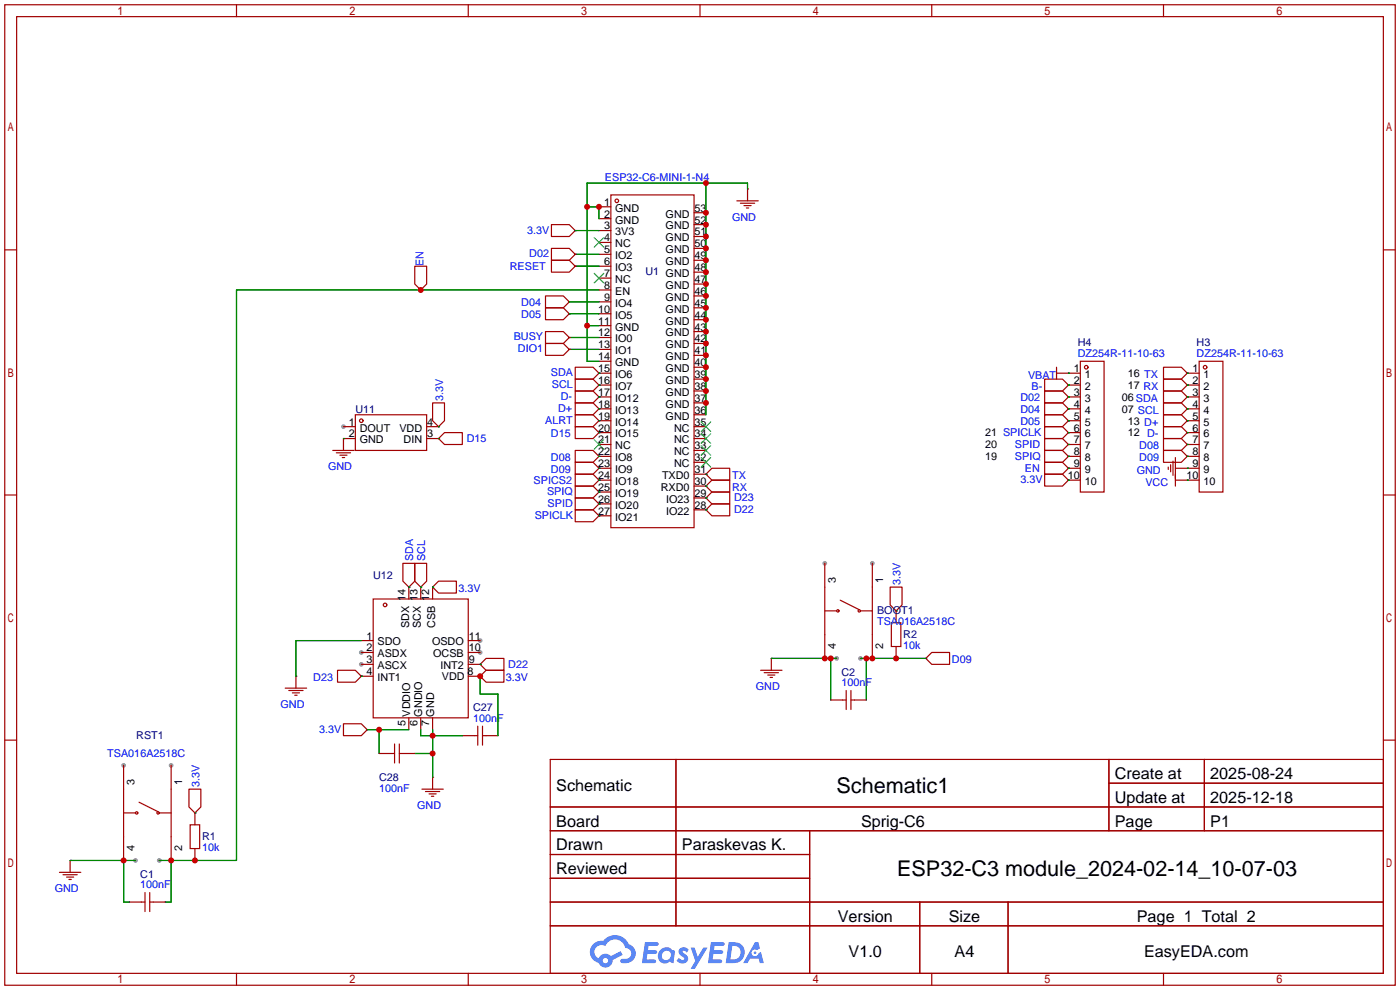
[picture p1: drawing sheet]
<svg xmlns="http://www.w3.org/2000/svg" width="299mm" height="212mm" viewBox="0 0 299 212" stroke-linecap="round" stroke-linejoin="round" font-family="sans-serif">
<g fill="#999">
<circle cx="36.6" cy="163.6" r=".51"/>
<circle cx="26.4" cy="163.6" r=".51"/>
<circle cx="186.4" cy="120.4" r=".51"/>
<circle cx="176.3" cy="120.4" r=".51"/>
<circle cx="73.4" cy="91.2" r=".51"/>
<circle cx="77.2" cy="139.4" r=".51"/>
<circle cx="77.2" cy="142" r=".51"/>
<circle cx="102.6" cy="139.4" r=".51"/>
<circle cx="102.6" cy="136.9" r=".51"/>
<circle cx="178.8" cy="140.7" r=".51"/>
<circle cx="183.9" cy="140.7" r=".51"/>
<circle cx="34" cy="183.9" r=".51"/>
<circle cx="29" cy="183.9" r=".51"/>
</g>
<g fill="none" stroke="#a10000" stroke-width=".25">
<path d="M1 1h297.2v209.6h-297.2zM3.6 3.6h292.1v204.4h-292.1zM50.5 1v2.6M100.1 1v2.6M149.6 1v2.6M199.1 1v2.6M248.7 1v2.6M1 53.4h2.6M295.7 53.4h2.5M1 105.8h2.6M295.7 105.8h2.5M1 158.2h2.6"/>
<path d="M295.7 158.2h2.5M117.6 162.3h178.1v45.7h-178.1zM117.6 172.5h178.1M117.6 177.5h178.1M144.5 162.3v35.6M173 177.5v30.5M237 162.3v15.2M237 167.4h58.7M257.4 162.3v15.2M117.6 182.6h55.4M117.6 192.8h178.1M117.6 187.7h55.4"/>
<path d="M117.6 197.9h178.1M196.6 192.8v15.2M215.4 192.8v15.2M50.5 208v2.6M100.1 208v2.6M149.6 208v2.6M199.1 208v2.6M248.7 208v2.6"/>
</g>
<g fill="#5487ff">
<path d="M145.3 202.7a1.3 1.3 0 0 1 1.9 .3l-.4 .6a.54 .54 0 0 0-.9-.2l.1 .2a1.34 1.34 0 0 1 .9 1.8 1.47 1.47 0 0 1-2.3-.1l.5-.6 .8 .5a.31 .31 0 0 0 .4-.3 .31 .31 0 0 0-.3-.4 1.12 1.12 0 0 1-.7-1.8z"/>
<path d="M147.6 202.5h.9l.6 2 1.2-2h.9l-2.7 4.6h-.9l1-1.7z"/>
<path d="M137.8 201.4h1.7a1.31 1.31 0 0 1 1.2 .2 .4 .4 0 0 1-.3 .5l-1.8 .1-.1 .9h1.6a.4 .4 0 0 1 .4 .4 .4 .4 0 0 1-.5 .4h-1.6l-.2 1.2h1.4a.46 .46 0 0 1 .5 0 .46 .46 0 0 1 .1 .5l-.4 .2h-2.6z"/>
<path d="M151.9 201.4h1.7a1.32 1.32 0 0 1 1.2 .2 .39 .39 0 0 1-.3 .5l-1.8 .1-.1 .9h1.6a.4 .4 0 0 1 .4 .4 .4 .4 0 0 1-.4 .4h-1.7l-.2 1.2h1.4a.46 .46 0 0 1 .5 0 .46 .46 0 0 1 .1 .5l-.4 .2h-2.6z"/>
<path d="M161.3 201.4h.8l.3 1.3-.6 .4a.75 .75 0 0 0-1.1 .3 .75 .75 0 0 0 .5 1 .75 .75 0 0 0 .9-.7l.5-.2 .6 2.3h-.8l-.3-.9h-1.8l-.5 .9h-1z"/>
<path d="M155.7 201.4l-.6 4.4h1.5a2.27 2.27 0 0 0 2.6-2.2 2.27 2.27 0 0 0-2.7-2.2zM156.5 202.1a1.5 1.5 0 0 1 1.8 1.6 1.5 1.5 0 0 1-1.9 1.4h-.3z"/>
<path d="M141.2 203a1.6 1.6 0 0 0-.3 2.3 1.6 1.6 0 0 0 2.3 .2l.7 .3 .3-2.4-.1-.3-.5-.1a1.58 1.58 0 0 0-2.4 0zM141.8 203.5a.98 .98 0 0 1 1.6 .4 .98 .98 0 0 1-1.1 1.3 .94 .94 0 0 1-.9-.7 .94 .94 0 0 1 .4-1z"/>
<path d="M126.8 201.8a2.37 2.37 0 0 0 1.1 4 1.54 1.54 0 0 0 1.8 1 1.54 1.54 0 0 0 1.2-1.6l2.2-1.1-.5-.8-2 1a1.57 1.57 0 0 0-2.7 .5 1.5 1.5 0 0 1-.7-2.1 1.5 1.5 0 0 1 2.2-.5 2.23 2.23 0 0 1 2.3-1.4 2.23 2.23 0 0 1 2 1.8 1.16 1.16 0 0 1 1.2 1.1 1.16 1.16 0 0 1-1.1 1.2h-.7a.47 .47 0 0 0-.5 .4 .47 .47 0 0 0 .4 .5 2.17 2.17 0 0 0 2.5-.9 2.17 2.17 0 0 0-.3-2.7l-.8-.4a3.2 3.2 0 0 0-5.5-.7l-1.1 .1zM128.8 205.3a.6 .6 0 0 1 1.2 0 .6 .6 0 0 1-1.2 0z"/>
<circle cx="161.4" cy="203.6" r=".28"/>
</g>
<g fill="none" stroke="#a10000" stroke-width=".25">
<path d="M88.6 56.9h2.6v3.8l-1.3 1.3-1.3-1.3zM117.9 48h3.8l1.2 1.3-1.2 1.2h-3.8zM117.9 55.6h3.8l1.2 1.3-1.2 1.3h-3.8zM117.9 53.1h3.8l1.2 1.3-1.2 1.2h-3.8zM122.9 49.3h.1M122.9 56.9h.1M122.9 54.4h.1M128 44.2h2.6M128 46.7h2.6M128 49.3h2.6M128 51.8h2.6M128 54.4h2.6"/>
<path d="M128 56.9h2.6M128 59.4h2.6M130.6 41.7h17.7v71.1h-17.7zM148.3 58.2h2.6M148.3 55.6h2.6M148.3 53.1h2.6M148.3 50.5h2.6M148.3 48h2.6M148.3 45.5h2.6M157.5 42.9h4.6M158.2 43.4h3.1M159 43.9h1.5"/>
<path d="M159.5 44.4h.5M159.8 40.4h.1M159.8 40.4v2.5M89.9 62h.1M116.6 63.2h3.8l1.3 1.3-1.3 1.3h-3.8zM116.6 65.8h3.8l1.3 1.3-1.3 1.2h-3.8zM116.6 70.9h3.8l1.3 1.2-1.3 1.3h-3.8zM116.6 73.4h3.8l1.3 1.3-1.3 1.2h-3.8zM121.7 64.5h.1M121.7 67.1h.1M121.7 72.1h.1M121.7 74.7h.1"/>
<path d="M122.9 78.5h3.8l1.3 1.3-1.3 1.2h-3.8zM128 79.8h.1M128 62h2.6M128 64.5h2.6M128 67.1h2.6M128 69.6h2.6M128 72.1h2.6M128 74.7h2.6M128 77.2h2.6M128 79.8h2.6M148.3 78.5h2.6M148.3 75.9h2.6"/>
<path d="M148.3 73.4h2.6M148.3 70.9h2.6M148.3 68.3h2.6M148.3 65.8h2.6M148.3 63.2h2.6M148.3 60.7h2.6M225.8 79.8h5.1M225.8 78.5v2.5M228.3 79.8h.1M230.9 77.2h5.1v28h-5.1zM248.7 78.5h3.8l1.2 1.3-1.2 1.2h-3.8zM253.7 79.8h.1"/>
<path d="M253.7 79.8h2.6M256.3 77.2h5.1v28h-5.1zM71.1 96.3h4.6M71.9 96.8h3M72.6 97.3h1.6M73.2 97.8h.5M73.4 93.7h.1M73.4 93.7h2.5M73.4 91.2h2.5M73.4 93.7v2.6M75.9 88.6h15.3v7.7h-15.3zM91.2 93.7h2.5"/>
<path d="M91.2 91.2h2.5M92.5 86.1h2.5v3.8l-1.3 1.3-1.2-1.3zM93.7 91.2h.1M93.7 93.7l1.3-1.2h3.8v2.5h-3.8zM93.7 93.7h.1M122.9 83.6h3.8l1.3 1.2-1.3 1.3h-3.8zM122.9 86.1h3.8l1.3 1.3-1.3 1.2h-3.8zM122.9 96.3h3.8l1.3 1.2-1.3 1.3h-3.8zM122.9 98.8h3.8l1.3 1.3-1.3 1.2h-3.8zM122.9 88.6h3.8l1.3 1.3-1.3 1.3h-3.8zM122.9 91.2h3.8l1.3 1.3-1.3 1.2h-3.8zM122.9 81h3.8l1.3 1.3-1.3 1.3h-3.8z"/>
<path d="M128 84.8h.1M128 87.4h.1M128 97.5h.1M128 89.9h.1M128 92.5h.1M128 82.3h.1M128 82.3h2.6M128 84.8h2.6M128 87.4h2.6M128 89.9h2.6M128 92.5h2.6M128 95h2.6"/>
<path d="M128 97.5h2.6M148.3 98.8h2.6M148.3 96.3h2.6M148.3 93.7h2.6M148.3 91.2h2.6M148.3 88.6h2.6M148.3 86.1h2.6M148.3 83.6h2.6M148.3 81h2.6M223.3 81h3.8l1.2 1.3-1.2 1.3h-3.8zM223.3 98.8h3.8l1.2 1.3-1.2 1.2h-3.8zM223.3 83.6h3.8l1.2 1.2-1.2 1.3h-3.8z"/>
<path d="M223.3 86.1h3.8l1.2 1.3-1.2 1.2h-3.8zM223.3 88.6h3.8l1.2 1.3-1.2 1.3h-3.8zM223.3 91.2h3.8l1.2 1.3-1.2 1.2h-3.8zM223.3 93.7h3.8l1.2 1.3-1.2 1.3h-3.8zM223.3 96.3h3.8l1.2 1.2-1.2 1.3h-3.8zM228.3 82.3h.1M228.3 84.8h.1M228.3 87.4h.1M228.3 89.9h.1M228.3 92.5h.1M228.3 95h.1M228.3 97.5h.1"/>
<path d="M228.3 82.3h2.6M228.3 84.8h2.6M228.3 87.4h2.6M228.3 89.9h2.6M228.3 92.5h2.6M228.3 95h2.6M228.3 97.5h2.6M248.7 96.3h3.8l1.2 1.2-1.2 1.3h-3.8zM248.7 93.7h3.8l1.2 1.3-1.2 1.3h-3.8zM248.7 81h3.8l1.2 1.3-1.2 1.3h-3.8zM248.7 86.1h3.8l1.2 1.3-1.2 1.2h-3.8zM248.7 83.6h3.8l1.2 1.2-1.2 1.3h-3.8z"/>
<path d="M248.7 88.6h3.8l1.2 1.3-1.2 1.3h-3.8zM248.7 91.2h3.8l1.2 1.3-1.2 1.2h-3.8zM249.7 99.8v.5M250.2 99.3v1.5M250.7 98.6v3M251.2 97.8v6.1M253.7 97.5h.1M253.7 95h.1M253.7 82.3h.1M253.7 87.4h.1M253.7 84.8h.1M253.7 89.9h.1"/>
<path d="M253.7 92.5h.1M253.7 82.3h2.6M253.7 84.8h2.6M253.7 87.4h2.6M253.7 89.9h2.6M253.7 92.5h2.6M253.7 95h2.6M253.7 97.5h2.6M122.9 101.3h3.8l1.3 1.3-1.3 1.3h-3.8zM122.9 109h3.8l1.3 1.2-1.3 1.3h-3.8zM122.9 106.4h3.8l1.3 1.3-1.3 1.3h-3.8zM122.9 103.9h3.8l1.3 1.3-1.3 1.2h-3.8z"/>
<path d="M128 100.1h.1M128 102.6h.1M128 110.2h.1M128 107.7h.1M128 105.2h.1M128 100.1h2.6M128 102.6h2.6M128 105.2h2.6M128 107.7h2.6M128 110.2h2.6M148.3 109h2.6M148.3 106.4h2.6"/>
<path d="M148.3 103.9h2.6M148.3 101.3h2.6M150.9 103.9l1.2-1.3h3.9v2.6h-3.9zM150.9 103.9h.1M150.9 101.3l1.2-1.2h3.9v2.5h-3.9zM150.9 101.3h.1M150.9 106.4l1.2-1.2h3.9v2.5h-3.9zM150.9 106.4h.1M150.9 109l1.2-1.3h3.9v2.5h-3.9zM150.9 109h.1M223.3 101.3h3.8l1.2 1.3-1.2 1.3h-3.8zM228.3 102.6h.1"/>
<path d="M228.3 100.1h.1M228.3 100.1h2.6M228.3 102.6h2.6M251.2 100.1h5.1M251.2 102.6h5.1M253.7 100.1h.1M253.7 102.6h.1M77.2 136.9h2.6M77.2 139.4h2.6M79.8 128h20.3v25.4h-20.3zM86.1 120.4h2.5v3.8l-1.2 1.3-1.3-1.3zM87.4 125.5h.1"/>
<path d="M87.4 125.5v2.5M88.6 120.4h2.6v3.8l-1.3 1.3-1.3-1.3zM89.9 125.5h.1M89.9 125.5v2.5M92.5 125.5l1.2-1.3h3.8v2.5h-3.8zM92.5 125.5h.1M92.5 125.5v2.5M100.1 136.9h2.5M100.1 139.4h2.5M176.3 130.6h2.5M176.3 120.4v20.3M179.6 128.3l4 2"/>
<path d="M183.9 130.6h2.5M186.4 120.4v20.3M190.2 125.5h2.6v3.8l-1.3 1.3-1.3-1.3zM190.5 133.1h2v5.1h-2zM191.5 130.6h.1M191.5 130.6v2.5M191.5 138.2v2.5M199.1 139.4h3.8v2.6h-3.8l-1.2-1.3zM61 147.1h4.5M61.7 147.6h3.1M62.5 148.1h1.5M63 148.6h.5"/>
<path d="M63.2 144.5h.1M63.2 144.5v2.6M72.1 143.3h3.8l1.3 1.2-1.3 1.3h-3.8zM73.4 154.7h3.8l1.3 1.3-1.3 1.2h-3.8zM77.2 144.5h.1M77.2 142h2.6M77.2 144.5h2.6M78.5 156h.1M84.3 159v4.1M85.3 159v4.1M87.4 153.4v2.6M89.9 153.4v2.6"/>
<path d="M92.5 153.4v2.6M98.8 157.2h3.3M100.1 142h2.5M100.1 144.5h2.5M102.1 155.2v4.1M102.6 144.5l1.3-1.2h3.8v2.5h-3.8zM102.6 144.5h.1M102.6 142h.1M103.1 155.2v4.1M103.1 157.2h3.3M103.9 140.7h3.8v2.6h-3.8l-1.3-1.3zM162.6 143.3h4.5"/>
<path d="M163.3 143.8h3.1M164.1 144.3h1.5M164.6 144.8h.5M164.8 140.7h.1M164.8 140.7v2.6M177.5 149.6h3.3M180.8 147.6v4M181.9 147.6v4M181.9 149.6h3.3M197.9 140.7h.1M26.4 173.7h2.6M26.4 163.6v20.3"/>
<path d="M29.7 171.5l4.1 2M34 173.7h2.6M36.6 163.6v20.3M40.4 168.7h2.5v3.8l-1.2 1.2-1.3-1.2zM40.6 176.3h2.1v5.1h-2.1zM41.7 173.7h.1M41.7 173.7v2.6M81 161h3.3M85.3 161h3.3M90.2 168.7h4.5M90.9 169.2h3.1M91.7 169.7h1.5"/>
<path d="M92.2 170.2h.5M92.5 166.1h.1M92.5 166.1v2.6M12.7 186.4h4.6M13.5 186.9h3M14.2 187.5h1.5M14.7 188h.5M15 183.9h.1M15 183.9v2.5M27.7 192.8h3.3M31 190.8v4M32 190.8v4"/>
<path d="M32 192.8h3.3M41.7 181.4v2.5"/>
<circle cx="131.8" cy="42.9" r=".38"/>
<circle cx="232.2" cy="78.5" r=".38"/>
<circle cx="257.6" cy="78.5" r=".38"/>
<circle cx="77.2" cy="89.9" r=".38"/>
<circle cx="82.3" cy="129.3" r=".38"/>
<circle cx="179.1" cy="130.6" r=".25"/>
<circle cx="183.6" cy="130.6" r=".25"/>
<circle cx="29.2" cy="173.7" r=".25"/>
<circle cx="33.8" cy="173.7" r=".25"/>
</g>
<g fill="none" stroke="#008700" stroke-width=".25">
<path d="M150.9 39.1v49.5M122.9 49.3h5.1M122.9 54.4h5.1M122.9 56.9h5.1M125.5 44.2h2.5v2.5M159.8 40.4v-1.3h-34.3v38.1h2.5M121.7 74.7h6.3M121.7 72.1h6.3M121.7 67.1h6.3M121.7 64.5h6.3M125.5 69.6h2.5M128 79.8h.1"/>
<path d="M128 62h-77.5v121.9h-16.5M228.3 79.8h.1M253.7 79.8h.1M73.4 93.7h.1M93.7 91.2h.1M93.7 93.7h.1M128 97.5h.1M128 84.8h.1M128 87.4h.1M128 89.9h.1M128 92.5h.1M128 82.3h.1"/>
<path d="M228.3 82.3h.1M228.3 84.8h.1M228.3 87.4h.1M228.3 89.9h.1M228.3 92.5h.1M228.3 95h.1M228.3 97.5h.1M253.7 97.5h.1M253.7 95h.1M253.7 82.3h.1M253.7 87.4h.1M253.7 84.8h.1"/>
<path d="M253.7 89.9h.1M253.7 92.5h.1M128 100.1h.1M128 102.6h.1M128 105.2h.1M128 107.7h.1M128 110.2h.1M150.9 101.3h.1M150.9 103.9h.1M150.9 109h.1M150.9 106.4h.1M228.3 102.6h.1"/>
<path d="M228.3 100.1h.1M253.7 100.1h.1M253.7 102.6h.1M77.2 136.9h-14v7.6M87.4 125.5h.1M89.9 125.5h.1M92.5 125.5h.1M191.5 130.6h.1M77.2 144.5h.1M78.5 156h8.9M81 156v5M89.9 156v1.2h8.9"/>
<path d="M92.5 156v10.1M102.6 142h.1M102.6 144.5v3.8h3.8v8.9M164.8 140.7h14M177.5 140.7v8.9M183.9 140.7h14M185.2 140.7v8.9M41.7 173.7h.1M88.6 161h3.9M15 183.9h14M26.4 183.9v8.9h1.3M36.6 183.9v8.9h-1.3"/>
</g>
<g fill="none" stroke="#3c3" stroke-width=".25">
<path d="M127 50.8l2 2M127 58.4l2 2.1M129 50.8l-2 2M129 58.4l-2 2.1M127 94l2 2M129 94l-2 2M149.9 97.8l2 2M149.9 95.2l2 2.1M149.9 92.7l2 2M149.9 90.2l2 2M151.9 97.8l-2 2M151.9 95.2l-2 2.1"/>
<path d="M151.9 92.7l-2 2M151.9 90.2l-2 2"/>
</g>
<g fill="#c00">
<circle cx="177.5" cy="140.7" r=".63"/>
<circle cx="176.3" cy="140.7" r=".63"/>
<circle cx="185.2" cy="140.7" r=".63"/>
<circle cx="186.4" cy="140.7" r=".63"/>
<circle cx="191.5" cy="140.7" r=".63"/>
<circle cx="41.7" cy="183.9" r=".63"/>
<circle cx="36.6" cy="183.9" r=".63"/>
<circle cx="89.9" cy="62" r=".63"/>
<circle cx="26.4" cy="183.9" r=".63"/>
<circle cx="125.5" cy="69.6" r=".63"/>
<circle cx="125.5" cy="44.2" r=".63"/>
<circle cx="128" cy="44.2" r=".63"/>
<circle cx="150.9" cy="39.1" r=".63"/>
<circle cx="150.9" cy="45.5" r=".63"/>
<circle cx="150.9" cy="48" r=".63"/>
<circle cx="150.9" cy="50.5" r=".63"/>
<circle cx="150.9" cy="53.1" r=".63"/>
<circle cx="150.9" cy="55.6" r=".63"/>
<circle cx="150.9" cy="58.2" r=".63"/>
<circle cx="150.9" cy="60.7" r=".63"/>
<circle cx="150.9" cy="63.2" r=".63"/>
<circle cx="150.9" cy="65.8" r=".63"/>
<circle cx="150.9" cy="68.3" r=".63"/>
<circle cx="150.9" cy="70.9" r=".63"/>
<circle cx="150.9" cy="73.4" r=".63"/>
<circle cx="150.9" cy="75.9" r=".63"/>
<circle cx="150.9" cy="78.5" r=".63"/>
<circle cx="150.9" cy="81" r=".63"/>
<circle cx="150.9" cy="83.6" r=".63"/>
<circle cx="150.9" cy="86.1" r=".63"/>
<circle cx="92.5" cy="157.2" r=".63"/>
<circle cx="92.5" cy="161" r=".63"/>
<circle cx="102.6" cy="144.5" r=".63"/>
<circle cx="81" cy="156" r=".63"/>
</g>
<g font-size="4.6">
<text x="178.8" y="169.4">Schematic1</text>
<text x="191.7" y="187.2">ESP32-C3 module_2024-02-14_10-07-03</text>
</g>
<g font-size="3.5">
<text x="238.3" y="166.5">Create at</text>
<text x="258.7" y="166.5">2025-08-24</text>
<text x="118.9" y="169.1">Schematic</text>
<text x="238.3" y="171.6">Update at</text>
<text x="258.7" y="171.6">2025-12-18</text>
<text x="118.9" y="176.7">Board</text>
<text x="184" y="176.7">Sprig-C6</text>
<text x="238.3" y="176.7">Page</text>
<text x="258.7" y="176.7">P1</text>
<text x="118.9" y="181.8">Drawn</text>
<text x="145.7" y="181.8">Paraskevas K.</text>
<text x="118.9" y="186.8">Reviewed</text>
<text x="179.1" y="197">Version</text>
<text x="202.8" y="197">Size</text>
<text x="243" y="197">Page 1 Total 2</text>
<text x="181.4" y="204.6">V1.0</text>
<text x="204" y="204.6">A4</text>
<text x="244.5" y="204.6">EasyEDA.com</text>
</g>
<g font-size="2.3" fill="#00f">
<text x="129.3" y="38.7">ESP32-C6-MINI-1-N4</text>
<text x="156.5" y="47.2">GND</text>
<text x="112.7" y="49.9">3.3V</text>
<text x="90.5" y="56.9" transform="rotate(-90 90.5 56.9)">EN</text>
<text x="109" y="57.7">RESET</text>
<text x="113.1" y="55">D02</text>
<text x="111.4" y="65.5">D04</text>
<text x="111.4" y="68">D05</text>
<text x="109.8" y="72.7">BUSY</text>
<text x="110.7" y="75.3">DIO1</text>
<text x="230.3" y="76.3">DZ254R-11-10-63</text>
<text x="255.7" y="76.3">DZ254R-11-10-63</text>
<text x="117.8" y="80.4">SDA</text>
<text x="117.9" y="83">SCL</text>
<text x="219.7" y="80.9">VBAT</text>
<text x="220.4" y="83.3">B-</text>
<text x="94.7" y="85.7" transform="rotate(-90 94.7 85.7)">3.3V</text>
<text x="119.3" y="88">D+</text>
<text x="119.9" y="85.4">D-</text>
<text x="218.1" y="85.8">D02</text>
<text x="218.1" y="88.3">D04</text>
<text x="99.7" y="94.4">D15</text>
<text x="116.5" y="90.6">ALRT</text>
<text x="117.8" y="93.4">D15</text>
<text x="216.9" y="95.8">SPID</text>
<text x="218.1" y="90.9">D05</text>
<text x="243.5" y="95.9">D08</text>
<text x="70.1" y="100.5">GND</text>
<text x="117.8" y="98.5">D08</text>
<text x="117.8" y="101">D09</text>
<text x="216.9" y="98.3">SPIQ</text>
<text x="219.1" y="101">EN</text>
<text x="243" y="101.3">GND</text>
<text x="243.5" y="98.5">D09</text>
<text x="114" y="103.4">SPICS2</text>
<text x="116.9" y="105.8">SPIQ</text>
<text x="156.5" y="104.9">RX</text>
<text x="156.5" y="102.4">TX</text>
<text x="156.9" y="107.1">D23</text>
<text x="218.1" y="103.3">3.3V</text>
<text x="244.8" y="103.8">VCC</text>
<text x="114.3" y="110.9">SPICLK</text>
<text x="117" y="108.4">SPID</text>
<text x="156.9" y="109.6">D22</text>
<text x="88.3" y="120" transform="rotate(-90 88.3 120)">SDA</text>
<text x="90.9" y="119.9" transform="rotate(-90 90.9 119.9)">SCL</text>
<text x="192.5" y="125" transform="rotate(-90 192.5 125)">3.3V</text>
<text x="98" y="126.4">3.3V</text>
<text x="187.5" y="133.5">TSA016A2518C</text>
<text x="108.6" y="142.7">D22</text>
<text x="193" y="138.6">10k</text>
<text x="203.5" y="141.8">D09</text>
<text x="67" y="145.5">D23</text>
<text x="108.1" y="145.5">3.3V</text>
<text x="161.5" y="147.5">GND</text>
<text x="179.8" y="146.7">100nF</text>
<text x="59.9" y="151.3">GND</text>
<text x="101.1" y="154.3">100nF</text>
<text x="22.9" y="161.7">TSA016A2518C</text>
<text x="68.2" y="156.6">3.3V</text>
<text x="42.6" y="168.2" transform="rotate(-90 42.6 168.2)">3.3V</text>
<text x="81" y="169.2">100nF</text>
<text x="89.2" y="172.9">GND</text>
<text x="43.2" y="181.8">10k</text>
<text x="11.7" y="190.7">GND</text>
<text x="30" y="189.9">100nF</text>
</g>
<g font-size="2.3">
<text x="129.1" y="44">1</text>
<text x="129.1" y="46.5">2</text>
<text x="131.5" y="45.2">GND</text>
<text x="131.5" y="47.8">GND</text>
<text x="142.3" y="46.5">GND</text>
<text x="148.5" y="47.8">52</text>
<text x="148.5" y="45.2">53</text>
<text x="129.1" y="49">3</text>
<text x="129.1" y="51.6">4</text>
<text x="131.5" y="50.3">3V3</text>
<text x="131.5" y="52.9">NC</text>
<text x="142.3" y="51.6">GND</text>
<text x="142.3" y="49">GND</text>
<text x="148.5" y="52.9">50</text>
<text x="148.5" y="50.3">51</text>
<text x="129.1" y="54.1">5</text>
<text x="129.1" y="56.7">6</text>
<text x="129.1" y="59.2">7</text>
<text x="131.5" y="55.4">IO2</text>
<text x="131.5" y="57.9">IO3</text>
<text x="142.3" y="56.7">GND</text>
<text x="142.3" y="54.1">GND</text>
<text x="148.5" y="57.9">48</text>
<text x="148.5" y="55.4">49</text>
<text x="129.1" y="61.7">8</text>
<text x="129.1" y="64.3">9</text>
<text x="131.5" y="60.5">NC</text>
<text x="131.5" y="63">EN</text>
<text x="131.5" y="65.6">IO4</text>
<text x="142.3" y="64.3">GND</text>
<text x="142.3" y="61.7">GND</text>
<text x="148.5" y="65.6">45</text>
<text x="148.5" y="63">46</text>
<text x="148.5" y="60.5">47</text>
<text x="127.9" y="66.8">10</text>
<text x="127.9" y="69.4">11</text>
<text x="127.9" y="71.9">12</text>
<text x="131.5" y="68.1">IO5</text>
<text x="131.5" y="70.6">GND</text>
<text x="142.3" y="71.9">GND</text>
<text x="142.3" y="69.4">GND</text>
<text x="142.3" y="66.8">GND</text>
<text x="148.5" y="70.6">43</text>
<text x="148.5" y="68.1">44</text>
<text x="127.9" y="74.4">13</text>
<text x="127.9" y="77">14</text>
<text x="131.5" y="73.2">IO0</text>
<text x="131.5" y="75.7">IO1</text>
<text x="142.3" y="77">GND</text>
<text x="142.3" y="74.4">GND</text>
<text x="148.5" y="75.7">41</text>
<text x="148.5" y="73.2">42</text>
<text x="127.9" y="79.5">15</text>
<text x="127.9" y="82.1">16</text>
<text x="131.5" y="78.3">GND</text>
<text x="131.5" y="80.8">IO6</text>
<text x="131.5" y="83.3">IO7</text>
<text x="142.3" y="82.1">GND</text>
<text x="142.3" y="79.5">GND</text>
<text x="148.5" y="83.3">38</text>
<text x="148.5" y="80.8">39</text>
<text x="148.5" y="78.3">40</text>
<text x="229.5" y="79.5">1</text>
<text x="229.5" y="82.1">2</text>
<text x="231.8" y="80.8">1</text>
<text x="231.8" y="83.3">2</text>
<text x="241" y="80.6">16 TX</text>
<text x="241" y="83.1">17 RX</text>
<text x="254.9" y="79.5">1</text>
<text x="254.9" y="82.1">2</text>
<text x="257.2" y="80.8">1</text>
<text x="257.2" y="83.3">2</text>
<text x="127.9" y="84.6">17</text>
<text x="127.9" y="87.1">18</text>
<text x="127.9" y="89.7">19</text>
<text x="131.5" y="85.9">IO12</text>
<text x="131.5" y="88.4">IO13</text>
<text x="142.3" y="89.7">GND</text>
<text x="142.3" y="87.1">GND</text>
<text x="142.3" y="84.6">GND</text>
<text x="148.5" y="88.4">36</text>
<text x="148.5" y="85.9">37</text>
<text x="229.5" y="84.6">3</text>
<text x="229.5" y="87.1">4</text>
<text x="229.5" y="89.7">5</text>
<text x="231.8" y="85.9">3</text>
<text x="231.8" y="88.4">4</text>
<text x="239.8" y="85.6">06 SDA</text>
<text x="239.8" y="88.2">07 SCL</text>
<text x="254.9" y="84.6">3</text>
<text x="254.9" y="87.1">4</text>
<text x="254.9" y="89.7">5</text>
<text x="257.2" y="85.9">3</text>
<text x="257.2" y="88.4">4</text>
<text x="74.5" y="91">1</text>
<text x="74.5" y="93.5">2</text>
<text x="76.9" y="92.2">DOUT</text>
<text x="76.9" y="94.8">GND</text>
<text x="85.4" y="92.2">VDD</text>
<text x="86.3" y="94.8">DIN</text>
<text x="91.3" y="93.5">3</text>
<text x="91.3" y="91">4</text>
<text x="127.9" y="92.2">20</text>
<text x="127.9" y="94.8">21</text>
<text x="131.5" y="91">IO14</text>
<text x="131.5" y="93.5">IO15</text>
<text x="144.1" y="94.8">NC</text>
<text x="144.1" y="92.2">NC</text>
<text x="148.5" y="93.5">34</text>
<text x="148.5" y="91">35</text>
<text x="210.6" y="95.8">20</text>
<text x="210.6" y="93.3">21 SPICLK</text>
<text x="229.5" y="92.2">6</text>
<text x="229.5" y="94.8">7</text>
<text x="231.8" y="91">5</text>
<text x="231.8" y="93.5">6</text>
<text x="241" y="93.3">12 D-</text>
<text x="241" y="90.7">13 D+</text>
<text x="254.9" y="92.2">6</text>
<text x="254.9" y="94.8">7</text>
<text x="257.2" y="91">5</text>
<text x="257.2" y="93.5">6</text>
<text x="127.9" y="97.3">22</text>
<text x="127.9" y="99.8">23</text>
<text x="131.5" y="96">NC</text>
<text x="131.5" y="98.6">IO8</text>
<text x="131.5" y="101.1">IO9</text>
<text x="144.1" y="99.8">NC</text>
<text x="144.1" y="97.3">NC</text>
<text x="148.5" y="101.1">31</text>
<text x="148.5" y="98.6">32</text>
<text x="148.5" y="96">33</text>
<text x="210.6" y="98.3">19</text>
<text x="229.5" y="97.3">8</text>
<text x="229.5" y="99.8">9</text>
<text x="231.8" y="96">7</text>
<text x="231.8" y="98.6">8</text>
<text x="231.8" y="101.1">9</text>
<text x="254.9" y="97.3">8</text>
<text x="254.9" y="99.8">9</text>
<text x="257.2" y="96">7</text>
<text x="257.2" y="98.6">8</text>
<text x="257.2" y="101.1">9</text>
<text x="127.9" y="102.4">24</text>
<text x="127.9" y="104.9">25</text>
<text x="127.9" y="107.5">26</text>
<text x="131.5" y="103.7">IO18</text>
<text x="131.5" y="106.2">IO19</text>
<text x="141.2" y="104.9">RXD0</text>
<text x="141.5" y="102.4">TXD0</text>
<text x="142.4" y="107.5">IO23</text>
<text x="148.5" y="106.2">29</text>
<text x="148.5" y="103.7">30</text>
<text x="228.2" y="102.4">10</text>
<text x="231.8" y="103.7">10</text>
<text x="253.6" y="102.4">10</text>
<text x="257.2" y="103.7">10</text>
<text x="127.9" y="110">27</text>
<text x="131.5" y="108.7">IO20</text>
<text x="131.5" y="111.3">IO21</text>
<text x="142.4" y="110">IO22</text>
<text x="148.5" y="108.7">28</text>
<text x="178.6" y="124.7" transform="rotate(-90 178.6 124.7)">3</text>
<text x="188.8" y="124.7" transform="rotate(-90 188.8 124.7)">1</text>
<text x="86.7" y="128.4" transform="rotate(-90 86.7 128.4)">14</text>
<text x="89.2" y="128.4" transform="rotate(-90 89.2 128.4)">13</text>
<text x="91.7" y="128.4" transform="rotate(-90 91.7 128.4)">12</text>
<text x="78.3" y="136.7">1</text>
<text x="80.7" y="137.9">SDO</text>
<text x="87.4" y="134.2" transform="rotate(-90 87.4 134.2)">SDX</text>
<text x="90" y="134.2" transform="rotate(-90 90 134.2)">SCX</text>
<text x="92.3" y="137.9">OSDO</text>
<text x="93" y="134.2" transform="rotate(-90 93 134.2)">CSB</text>
<text x="100.2" y="136.7">11</text>
<text x="78.3" y="139.2">2</text>
<text x="78.3" y="141.8">3</text>
<text x="80.7" y="140.5">ASDX</text>
<text x="80.7" y="143">ASCX</text>
<text x="92.6" y="140.5">OCSB</text>
<text x="94.1" y="143">INT2</text>
<text x="100.2" y="141.8">9</text>
<text x="100.2" y="139.2">10</text>
<text x="178.6" y="138.7" transform="rotate(-90 178.6 138.7)">4</text>
<text x="188.8" y="138.7" transform="rotate(-90 188.8 138.7)">2</text>
<text x="78.3" y="144.3">4</text>
<text x="80.7" y="145.6">INT1</text>
<text x="94.4" y="145.3">VDD</text>
<text x="99.9" y="144.3">8</text>
<text x="86.7" y="155.1" transform="rotate(-90 86.7 155.1)">5</text>
<text x="87.7" y="153.1" transform="rotate(-90 87.7 153.1)">VDDIO</text>
<text x="89.2" y="155.1" transform="rotate(-90 89.2 155.1)">6</text>
<text x="90.2" y="153.1" transform="rotate(-90 90.2 153.1)">GNDIO</text>
<text x="91.7" y="155.1" transform="rotate(-90 91.7 155.1)">7</text>
<text x="92.8" y="153.1" transform="rotate(-90 92.8 153.1)">GND</text>
<text x="28.7" y="167.9" transform="rotate(-90 28.7 167.9)">3</text>
<text x="38.9" y="167.9" transform="rotate(-90 38.9 167.9)">1</text>
<text x="28.7" y="181.9" transform="rotate(-90 28.7 181.9)">4</text>
<text x="38.9" y="181.9" transform="rotate(-90 38.9 181.9)">2</text>
</g>
<g font-size="2.3" fill="#000080">
<text x="137.9" y="58.8">U1 GND</text>
<text x="230.3" y="74">H4</text>
<text x="255.7" y="74">H3</text>
<text x="75.9" y="88.2">U11</text>
<text x="79.8" y="123.7">U12</text>
<text x="187.5" y="131.2">BOOT1</text>
<text x="193" y="136.3">R2</text>
<text x="179.8" y="144.4">C2</text>
<text x="101.1" y="152">C27</text>
<text x="29.1" y="157.9">RST1</text>
<text x="81" y="166.9">C28</text>
<text x="43.2" y="179.5">R1</text>
<text x="30" y="187.6">C1</text>
</g>
</svg>
